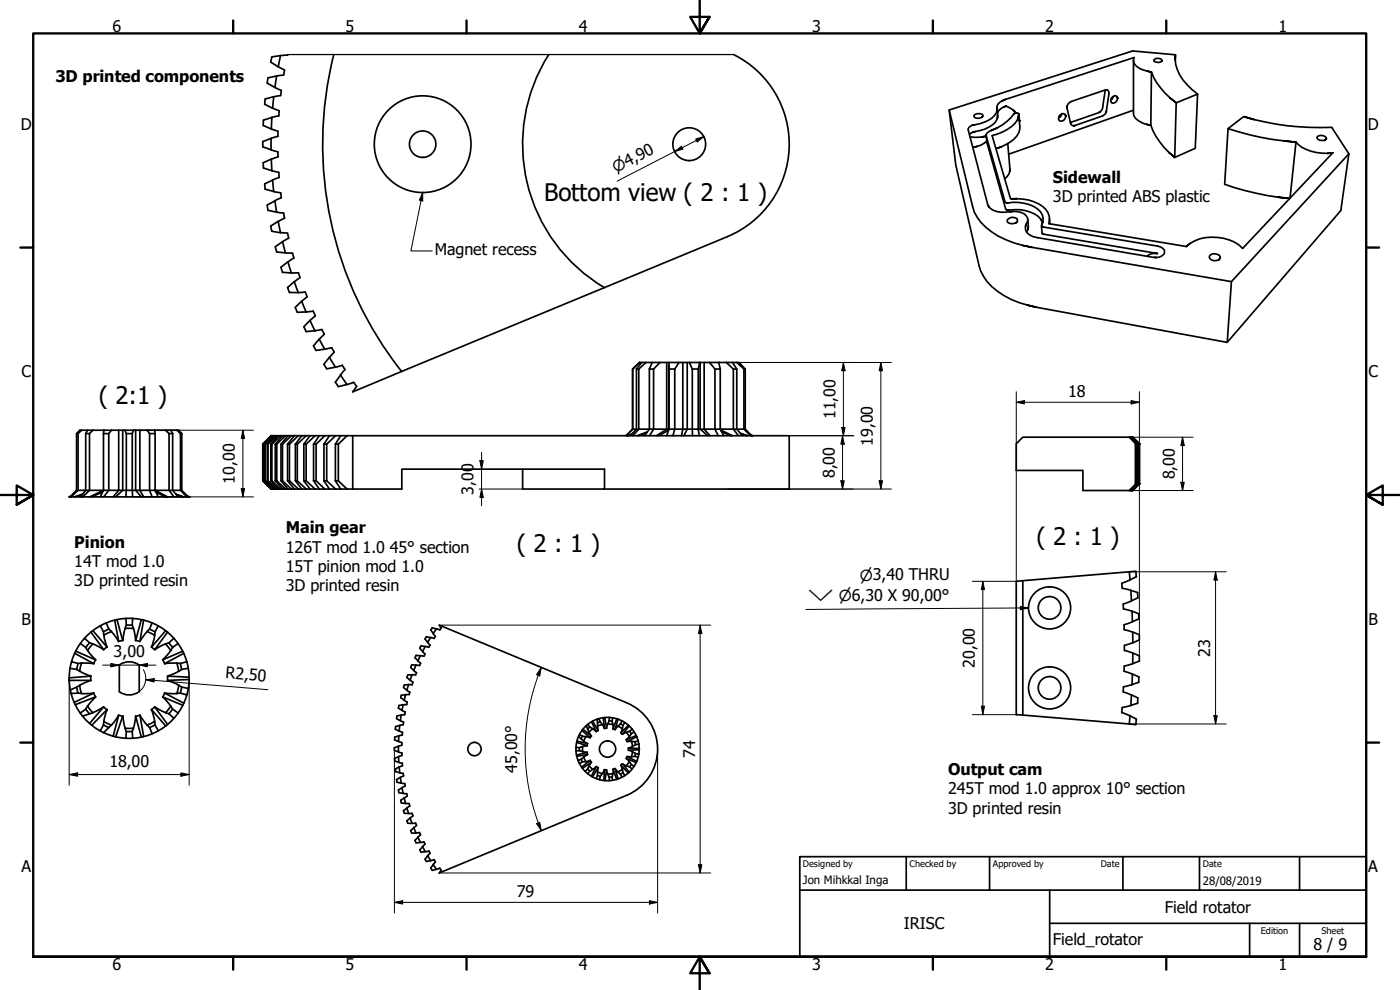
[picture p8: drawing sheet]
<svg xmlns="http://www.w3.org/2000/svg" width="420mm" height="297mm" viewBox="0 0 420 297" stroke-linecap="round" stroke-linejoin="round" font-family="sans-serif">
<!-- layer: Visible (ISO) -->
<g fill="none" stroke="#000" stroke-width=".51">
<path d="M81.6 17.1l-.3 1.6 4.1 2.3M81.6 17.1l2.6-.4-.7 3.4M86.3 16.4l-2.1 .3M100.2 16.4a110 110 0 0 0 20.3 95.1M164.7 16.4a50 50 0 0 0 16.7 69.9M220.2 16.4a30 30 0 0 1 16.6 27.9 30 30 0 0 1-18.5 26.7M340.2 18.1v15.8a4.4 4.4 0 0 0 3.9 3.4l1.3 .3-1.3-.3M348.7 18.3l-.3 .2 .3-.5a1.68 1.68 0 0 0-2.4 .1 1.5 1.5 0 0 0 2.1 .4M352.7 17.9v-1.5a11.1 11.1 0 0 0 3.5 9l3.2 2.8M352.7 18.1v-1.7l-12.8-1.1-55 17.7 1.9 16.5 7 30.2a14.6 14.6 0 0 0 7.5 9 30 30 0 0 0 9.7 3.5l-2.6-.6M79.6 29.7l-.2 1.6 4.4 1.9-.1 1.6M80.4 23.4l-.2 1.6"/>
<path d="M81.4 38.7l.2-3.5-2.5 .9-.1 1.5 4.5 1.8-.1 1.5M82.2 29l-.4 3.5M82.2 29l-2.6 .7M82.5 26.3l1.9 .8M83 22.8l-.5 3.5-2.3-1.4M83.1 22.8l-2.6 .6M83.7 34.7l-2 .5M84.4 27.1l-.2 1.6-2 .3M85.1 22.5l-2.1 .3M85.4 21.1l-.3 1.5M284.9 33l7 29a14.6 14.6 0 0 0 7.7 8.9 31.9 31.9 0 0 0 10.2 3.3l-2.8-.6M291.8 37.6l.7-.1a1.89 1.89 0 0 0-1.9 1.5l5.8 22.3"/>
<path d="M292 39.7l.7-.2-1.4 .5-.3 .4M294.9 35l-.4 .3 .5-.6a1.85 1.85 0 0 0-2.7 0l.1 .4a2.06 2.06 0 0 0 2.1 .2M297.3 39.2a1.58 1.58 0 0 0-1.3 1.6v-.4M299.2 33.2v-.8a4.7 4.7 0 0 1-3.9 4.3l-2.8 .8M299.2 32.6l.2 2.1M299.3 35.4l.1-.7a3.9 3.9 0 0 1-2.7 3.5l-1.2 .6-2.8 .7M300.9 30.2l.9-.4a3.1 3.1 0 0 0-2.6 2.6M301.1 32.2l.8-.4a3.7 3.7 0 0 0-2.6 2.3M301.9 31.8l2.3 1.3 .7 .8-.7-.8M304.3 34.1a14.3 14.3 0 0 1-7 5.1l1.9-.8M304.5 34l-.2 .1 .2-.1a.95 .95 0 0 1 1.3 .2l.1 2v-.4M305.6 35.2l.2-1a5.4 5.4 0 0 1-3.4 4.6l-2.9 1.4-1.7 .5 5.5 19"/>
<path d="M305.9 36.1a5.5 5.5 0 0 1-2.7 6.5l-2.7 1.5-1.6 .5 1.6-.5M318.7 34.1l-.2 .6-.8 .6 .4-.3M319.7 34.4l.1 .4-.1-.4a1.27 1.27 0 0 0-1.7 .2 1.27 1.27 0 0 0 0 1.6 1.37 1.37 0 0 0 1.8-1.4M320.2 31.9v.5a1.94 1.94 0 0 1 1.2-1.9l10.2-3.5-.7 5.4-.4 .9-.8 .5 .4-.2M320.2 32.4l1.1 4.7a.97 .97 0 0 0 1.3 .5l-.4 .2M329.7 33.8l-8.5 3M331.9 33.8l.1-.5a1.86 1.86 0 0 1-1.1 1.5l-8.3 2.8M332.1 27h-.5a.88 .88 0 0 1 1 .2 .88 .88 0 0 1 .2 .9l-.8 5.2M334.2 28.9l-.8 1 .4-.3M335.3 29.1l.1 .4-.1-.4a1.12 1.12 0 0 0-1.3-.2 1.12 1.12 0 0 0-.6 1.1l.2 .8a1.34 1.34 0 0 0 1.8-1.3M340.2 33.1l-37.5 13.2M344.2 21.3l1.4 .3a8.4 8.4 0 0 1-5-2.3l-.4-.7 .2-1.3-38.6 12.5"/>
<path d="M351.2 29.4l1.8 1.4a21.1 21.1 0 0 1-7.4-9.2l-.2 16a22.1 22.1 0 0 0 7.2 9.6l-1.8-1.5M353 30.8l6.4-2.6-.7 16.3-6.1 2.7zM368.6 38.6l-1.1 16.7a83 83 0 0 0 19.5 4.2l-3.4-.3M368.6 38.6a84.5 84.5 0 0 0 20.3 4.1l-3.5-.4M373.3 35l-4.7 3.6M376.3 35.9l-3-.9a77.6 77.6 0 0 0 26.4 3.2l5.1 8-2.4 17-34.1 39.5-57.3-10.5M79.4 55.2l.2 1.6M79.6 56.8l2.6 .7M81.4 41.5v3.5M81.4 45l2 .6v1.5M81.4 47.8l.2 3.4M81.7 51.2l2 .5 .1 1.5"/>
<path d="M81.8 54l.3 3.5M82.2 57.5l2 .4 .2 1.5-1.9 .8M83.4 40.9l-4.5 1.6v1.5l2.5 .9M83.5 47.1l-4.5 1.7 .1 1.6 2.5 .8M83.8 53.2l-4.4 2M291.1 41.1l2.5 .1 2.4-.3-1.2 .2M296 40.7l.2 2.1 5.6 19.9 .8 .3h-.3M296 40.8l5.6 19.8 .9 .3h-.4M296.2 42.3a7.4 7.4 0 0 1-4.2 1.9l1.2-.3M302.5 43.1l.6 7.6M303 51.5l.1-.8a3.4 3.4 0 0 1-1.5 2.9M305.1 59.6l-1.8 .1a13.1 13.1 0 0 1 10.5 3.1 4.4 4.4 0 0 1 1 4.3l41.2 6.9"/>
<path d="M398.1 41.6l-.3 .4 .3-.4a1.63 1.63 0 0 0-2.9-.3 1.79 1.79 0 0 0 2.6 .7M398.4 46l1.6-.2a12.7 12.7 0 0 1-11.1-3.1l-1.7 16.7M400 45.8l-27.1 28.7a13.4 13.4 0 0 0-14.4-2.2l-2.5 1.7 1.1-.9M404.8 46.2l-35.2 38.3-59.8-10.3M81.6 69.4l-.3-1.6 2.2-1.4 .7 3.4M81.6 69.4l2.6 .4M83 63.7l-.5-3.5-2.3 1.3 .3 1.6 4.6 .8 .3 1.5-1.8 1M84.2 69.8l2.1 .1M84.8 72.5l.9 3.4M85.7 75.9h2.1l.4 1.5M86.3 70l.3 1.5M86.4 78.6l1 3.3"/>
<path d="M86.4 78.5l-2.1 1.7 .5 1.5 2.6 .2M86.7 71.4l-4.1 2.6 .4 1.6 2.7 .3M88.2 77.4l-1.8 1.2M218.4 71l-112.6 46.6 1.3-1.6M296.7 62l-.3-.7a4.7 4.7 0 0 0 5.2 2.4l1.2-.2M302.5 60.9a11.5 11.5 0 0 1 9.7 2.6 3.6 3.6 0 0 1 .4 4l.4-1M302.6 63a10.9 10.9 0 0 1 9.8 2.8l.5 .9-.5-.9M304 63.4l-1.2 .1a4.7 4.7 0 0 1 5.6 2v.8l-.3 .7M305.3 66.5l-.4 .4 .4-.4 .1-.5a1.84 1.84 0 0 0-3.1 .1v.5a2.22 2.22 0 0 0 2.6 .3M307.8 67.8l.3-.8a2.67 2.67 0 0 0 2.1 4l35.9 6.2M308.5 65.8l.1 2.3M308.5 68.6l.1-.5-.5 1.5"/>
<path d="M312.5 67.7l.2 2.2 .5 .4-.3-.1M312.6 67.5l.1 .5 .4 .1-.4-.1M313.1 68.1l34.3 5.7a1.86 1.86 0 0 1 1.9 2.4 3.2 3.2 0 0 1-3.2 1l.9 .1M313.2 70.3l34.1 5.8M315 65.5l.1 1.7M346.5 76l.8 .1a3.5 3.5 0 0 0-3.1 .8M366.2 77.5l-.4 .4 .4-.4a1.41 1.41 0 0 0-1.8-1.4l-1.3 .5-.2 .5a1.9 1.9 0 0 0 2.9 .8M88.3 84.5l1.2 3.3-2.6-.1M88.3 84.5l-2 1.8 .6 1.5M89.5 81.9h-2M89.5 87.8l2.1-.2 .6 1.5M89.6 81.8l.4 1.5-1.6 1.2"/>
<path d="M90.6 90.3l-2 1.9M92.2 89.1l-1.7 1.3 1.4 3.2-2.7 .1-.6-1.5M93 96.1l1.5 3.2-2.6 .2-.7-1.4zM94 93.3l-2.1 .3M94 93.3l.6 1.4-1.5 1.4M94.5 99.2l2.1-.3 .7 1.4M369.6 84.5l-1.3 18.2M97.2 109.3l.9 1.4 2.6-.5M97.4 100.3l-1.5 1.4M97.5 104.8l-1.7-3.1-1.7 2 .7 1.5M97.5 104.8l-2.6 .3M97.5 104.8l2-.5 .8 1.4-1.4 1.5 1.8 3"/>
<path d="M98.9 107.2l-1.7 2.1M100.6 114.7l.9 1.3 2.6-.6M100.7 110.2l2-.6 .8 1.3M102.2 112.5l1.9 2.9M102.2 112.5l-1.6 2.2M103.6 110.9l-1.4 1.6M104.2 115.4l1.9-.7 .9 1.2M189.9 110.7v18.1l-2 1.9 2-1.9h1.1v-18.1M191 110.7h.7M191.7 110.7v18.1h3.2v-18.1M192 108.8l-2.1 1.9M192.6 108.8l-1.6 1.9"/>
<path d="M193.9 108.8l-2.2 1.9M194.9 110.7h1.3M195.7 108.8l-.8 1.9M196.2 110.7v18.1h3.9l-3.1 1.9M198.1 108.8h-6.2l-2 1.9M198.1 108.8h2.7M198.1 108.8l-1.9 1.9M200.1 108.8v20h.6M200.7 109.7v19.1M200.8 108.8v20h1.7l-.6 1.9M200.8 108.8h3M200.8 110.7h1.7"/>
<path d="M202.5 110.7v18.1h2.4l-.4 1.9M203.8 108.8h3.1M203.8 108.8l-1.3 1.9M204.9 108.8v20h1.3l-1 1.9M206.2 108.8v20h1.6v1.9M206.9 108.8h3.1M206.9 108.8l.9 1.9M207.8 110.7v18.1h1.7l.4 1.9M207.8 110.7h1.7M209.5 110.7v18.1h.6M210 108.8h3M210 108.8l-.5 1.9"/>
<path d="M210.1 108.8v20M211.3 108.8v20h3.3l.9 1.9M213 108.8h2.7M213 108.8l1.6 1.9M214.6 110.7v18.1h1.6l1 1.9M214.6 110.7h1.6M215.7 108.8h2.3M215.7 108.8l.5 1.9M215.7 108.8h.1M216.2 110.7v18.1h3.9l1.5 1.9M218 108.8h3.8l1.8 1.9M218 108.8l2.1 1.9"/>
<path d="M219.8 108.8l1.3 1.9M220.1 110.7v18.1h1l1.7 1.9M220.1 110.7h1M221.1 110.7v18.1h2.2l1.9 1.9M221.1 108.8l2.2 1.9M223.3 110.7v18.1h.3l2 1.9M223.3 110.7h.3M223.6 110.7v18.1M23 130.1v17l-1.7 1.8M23 130.1h.4M23.4 130.1v17h-.4l-1.9 2h-.3l.5-.3M24.5 129.1l-1.1 1"/>
<path d="M25.7 130.1v17h-2.3l-2.3 2M25.7 130.1h1.2M26.3 129.1l-.6 1M26.9 130.1v17h4.2M27.9 129.1h3.2v.2M27.9 129.1l-1 1M27.9 129.1h-4l-.9 1M31.1 130.1h1.5M31.1 130.1v17M31.1 129.1h2.4M31.2 129.1l-.1 1M32.6 130.1v17h-1.5l-1 2h-2.5"/>
<path d="M33.5 129.1h4M33.5 129.1l-.9 1M35.6 129.1v18h-3l-1.5 2h-1M36.8 129.1v18h-1.2l-1.6 2h-2.9M37.5 129.1h2.6M37.5 129.1l.4 1M37.9 130.1v17h-1.1l-2.1 2h-.7M37.9 130.1h1.8M39.7 130.1v17h-1.8l-.1 2h-3.1M40.1 129.1h4M40.1 129.1l-.4 1M40.7 129.1v18h-1l.1 2h-2"/>
<path d="M42 129.1v18h-1.3l1.7 2h-2.6M44.1 129.1h2.3M44.1 129.1l.8 1M44.9 130.1v17h-2.9l1.1 2h-.7M44.9 130.1h1.6M46.4 129.1h3.3M46.4 129.1l.1 1M46.4 129.1v.2M46.5 130.1v17M49.7 129.1h4l.8 1M49.7 129.1l1 1M50.7 130.1v17h-4.2l3.8 2h-.6"/>
<path d="M50.7 130.1h1.1M51.2 129.1l.6 1M51.8 130.1v17M53.1 129.1l1.1 1M54.2 130.1v17h-2.4M54.2 130.1h.3M54.5 130.1v17M78.9 133.3v11M79 133.3v11M79 133.3h.1M79.1 133.3v11M79.4 133.3v11"/>
<path d="M79.4 133.3h.2M79.6 133.3v11M80.2 133.3v11M80.2 133.3h.3M80.5 133.3v11M81.3 133.3v11M81.3 133.3h.3M81.4 130.7l-2.5 2.6M81.5 130.7l-2.5 2.6M81.6 133.3v11M81.6 130.7l-2.5 2.6M81.9 130.7l-2.5 2.6"/>
<path d="M82.2 130.7l-2.6 2.6M82.5 130.7l-2.3 2.6M82.6 133.3v11M82.6 133.3h.5M83.1 133.3v11M83.1 130.7l-2.6 2.6M83.5 130.7l-2.2 2.6M84.2 130.7l-2.6 2.6M84.3 133.3v11M84.3 133.3h.5M84.8 133.3v11M84.8 130.7l-2.2 2.6"/>
<path d="M85.7 130.7l-2.6 2.6M86.3 133.3v11M86.3 133.3h.6M86.4 130.7l-2.1 2.6M86.9 133.3v11M87.4 130.7l-2.6 2.6M88.3 130.7l-2 2.6M88.6 133.3v11M88.6 133.3h.6M89.2 133.3v11M89.5 130.7l-2.6 2.6M90.6 130.7l-2 2.6"/>
<path d="M91.2 133.3v11M91.2 133.3h.7M91.9 133.3v11M91.9 130.7l-2.7 2.6M93 130.7l-1.8 2.6M94.1 133.3v11M94.1 133.3h.8M94.6 130.7l-2.7 2.6M94.9 133.3v11M95.8 130.7l-1.7 2.6M97.2 133.3v11M97.2 133.3h.8"/>
<path d="M97.5 130.7l-2.6 2.6M98 133.3v11M98.9 130.7l-1.7 2.6M100.6 133.3v11M100.6 133.3h.9M100.7 130.7l-2.7 2.6M101.5 133.3v11M102.2 130.7l-1.6 2.6M104.1 130.7h1.8v16M104.1 130.7h-22.8l-2.4 2.6M104.1 130.7l-2.6 2.6M105.9 130.7h131v16h-55.5"/>
<path d="M188.2 130.7l1.3-.3-1.2 .3M189.1 130.7l1.9-1.9h.7l-1.8 1.9M193.4 130.7l1.5-1.9h1.3l-1.3 1.9M194.2 129.7l-.2 .2-2.3 .8M194.2 129.6l-2.9 1.1M200.7 128.8l-.6 1.9M200.7 128.8l-.7 .7-2.3 1.2M210.1 128.8h1.2l1.8 1.9M210.1 128.8l2.3 1.9M216.3 129l3.5 1.7M216.3 129.2l.8 .6 2.2 .9M222.2 130l1.9 .7"/>
<path d="M222.2 130l2.1 .7M225.4 130.5l.5 .2zM338.9 131.2h-31.9l-2 1.9v8h20v6.1h13.9M338.9 131.2h1.1l1.9 1.9M338.9 131.2l1.8 1.8M339.2 131.2l1.9 1.9M339.4 131.2l2 1.9M339.6 131.2l1.9 1.9M339.7 131.2l2.1 1.9M340.7 133l.2 .1M340.7 133v12.3M340.9 133.1h.2"/>
<path d="M340.9 133.1v12M341.1 133.1v12M341.4 133.1h.1M341.4 133.1v12M341.5 133.1v12M341.8 133.1h.1M341.8 133.1v12M341.8 133.1l-1.9-1.9 2 1.9M341.9 133.1v12M21.1 149l-.3 .1M21.3 148.9l-.5 .2M22.6 149.1h1.5"/>
<path d="M24.8 148.3l-2.5 .8M24.8 148.3l-2.5 .8h-1M25.7 147.1h1.2l-2.1 2h-.7zM31 147.2a7.1 7.1 0 0 1-4.1 1.9M31.1 147.1l-4.2 2h-2.1M46.5 147.1h-1.6l.8 2h-2.6M46.5 147.1l1 2h-1.8M46.6 147.3l.8 .7 2.3 1.1h-2.2M51.8 147.1h-1.1l1.5 2h-1.9M51.8 147.1l1.7 2h-1.3M52.8 148.3l2.4 .8h-.3M52.8 148.3l2.1 .8h-1.4"/>
<path d="M54.5 147.1h-.3l1.9 2h-.9M54.5 147.1l2 2h-.4M56.5 149.1h.3l-.5-.2 .5 .2M78.9 144.3l2.5 2.4M79 144.3h.1M79 144.3l2.5 2.4M79.1 144.3l2.5 2.4M79.4 144.3h.2M79.4 144.3l2.5 2.4M79.6 144.3l2.6 2.4M80.2 144.3h.3M80.2 144.3l2.3 2.4"/>
<path d="M80.5 144.3l2.6 2.4M81.3 144.3h.3M81.3 144.3l2.2 2.4M81.6 144.3l2.6 2.4M82.6 144.3h.5M82.6 144.3l2.2 2.4M83.1 144.3l2.6 2.4M84.3 144.3h.5M84.3 144.3l2.1 2.4M84.8 144.3l2.6 2.4M86.3 144.3h.6M86.3 144.3l2 2.4"/>
<path d="M86.9 144.3l2.6 2.4M88.6 144.3h.6M88.6 144.3l2 2.4M89.2 144.3l2.7 2.4M91.2 144.3h.7M91.2 144.3l1.8 2.4M91.9 144.3l2.7 2.4M94.1 144.3h.8M94.1 144.3l1.7 2.4M94.9 144.3l2.6 2.4M97.2 144.3h.8M97.2 144.3l1.7 2.4"/>
<path d="M98 144.3l2.7 2.4M100.6 144.3h.9M100.6 144.3l1.6 2.4M101.5 144.3l2.6 2.4M156.8 140.8v5.9h24.6v-5.9h-60.8v5.9h-39.3l-2.4-2.4M340.7 145.3l-1.8 1.9h.3M340.9 145.1h.2M340.9 145.1l-.2 .2M341.1 145.1l-1.9 2.1M341.4 145.1h.1M341.4 145.1l-2 2.1M341.5 145.1l-1.9 2.1"/>
<path d="M341.8 145.1h.1M341.8 145.1l-2.1 2.1M341.8 145.1l-1.9 2.1 2-2.1M341.9 145.1l-1.9 2.1h-.8M305 174.4l2-.2v40.4l-2-.2zM336.8 176.5l4.6 1.3M338.9 171.6l-31.9 2.6M338.9 171.6l.2 2.4M339.1 174l-2.4 1 .1 1.5M339.4 177.2l.2 3.1M340.9 171.5l.1 1.6M340.9 171.4l-2 .2"/>
<path d="M341.1 173l-1.9 1M341.4 177.8l.1 1.6M341.5 179.4l-1.9 .9M21.5 198.6l1.9 .5 1.1-.2M21.5 198.5l-.5 2M22.4 196l5.7 3.1M22.7 195.4l-1.2 3.1M22.7 195.4l6 2.6M23.4 199.1l-.4 1.8M24.1 193.1l1.6 1.1 .6 1M25.3 191.5l1.6 1.3 1 .4M26.3 195.2l2.4 2.8"/>
<path d="M26.9 192.9l-1.2 1.4M27.3 189.7l3.8 5.2M27.9 189.2l4.2 5M28.1 199.2l-3.6-.2-.6 2.4M28.7 198l-.6 1.1M30.1 187.8l1 1.7M31.1 189.5l.3 2.3 .8 2.4M31.1 190.6l2.3-1.1 2.2 3M31.9 186.9l.7 1.8 .9 .8M31.9 186.9a18 18 0 0 0-9.2 8.5M32.1 194.1l-1 .8-3.2-1.7-1.6 2M32.7 188.8l-1.7 .8"/>
<path d="M34.4 186.1l-2.5 .8M34.4 186l1.2 6.5M35.1 185.9l-.7 .2M35.1 185.9l1.7 6.3M35.1 185.9l3.9-.4 3.4 .4M35.8 199.5a5 5 0 0 1 6 0M35.8 199.5v8a5 5 0 0 0 6 0v-8M36.8 192.2l-1.2 .3M37.6 188.6l-.7 3.6M37.8 185.5l.1 2.1M37.9 187.6h1.8M37.9 187.6l-.4 1h2.5"/>
<path d="M39.7 187.6l.4 1M39.8 185.5l-.1 2.1M42.4 185.9l-1.7 6.3M42.4 185.9l.7 .2M43.1 186l-1.1 6.5-1.3-.3-.7-3.6M43.1 186.1l2.6 .8M44.9 188.8l1.6 .8M45.4 194.1l1 .8M45.7 186.9l-.8 1.8-.8 .8M45.7 186.9l2.2 1.1 1.8 1.2M46.4 190.6l-2.3-1.1-2.1 3M46.5 189.5l-.3 2.3-.8 2.4"/>
<path d="M47.5 187.8l-1 1.7M48.9 198l.5 1.1M49.7 193.2l1.6 2-2.5 2.8M49.7 193.2l-3.2 1.7M49.7 189.2l.6 .5M49.7 189.2l-4.2 5M50.3 189.7l2.7 2.8 1.8 2.9M50.3 189.7l-3.9 5.2M50.7 192.9l1.1 1.4M52.2 191.5l-1.5 1.3-1 .4M53.5 193.1l-1.7 1.1-.6 1M54.1 199.1l.4 1.8"/>
<path d="M54.8 195.4l1.3 3.2M54.9 195.4l-6.1 2.6M55.2 196l-5.8 3.2 3.7-.2 .5 2.5M56.1 198.6l.4 1.9M56.1 198.6l-1.9 .5-1.1-.2M124.9 196.6l-.4 .7 1 1M124.9 199.6l-1.4-.1-.2 .8 1.7 1.6M124.9 196.6l1.3 .2M125.4 198.3l.8 .7-.3 .7M125.9 199.7l-1-.1-.7 1.6M126.8 195.5l.8 .7M127.6 196.2l-.4 .7-1-.2-.8 1.6"/>
<path d="M127.6 194l-.8 1.5M128 191.1l1.3 .2M128 191l-.5 .7M128.4 192.8l.7 .8M128.7 194.2l-2.3-.4-.4 .7 .9 1M129.1 193.5l-.4 .7M130 190.2l.7 .8-.4 .6M130.3 191.6l-1-.3-1 1.4-.7-.9M131 188.7l-1 1.4M131 188.7l-1.3-.3-.3 .4-.1 .2 .7 1.1M131 188.7l1 .3M131.8 187.6l.6 .8-.4 .6"/>
<path d="M131.8 187.6l56.3 23.3a15 15 0 0 1 9.3 13.8 15 15 0 0 1-9.3 13.9l-56.3 23.3 .6-.8-.4-.6M337.1 181.2l.1 1.5M337.2 182.7l4.5 1.4 .1 1.6-1.9 .8-.2-3.1M337.3 187.4l.1 1.5 2.5 .7M337.4 193.7v1.5M337.5 195.1l4.4 1.7M339.6 180.3l-2.5 .9M339.9 186.6l-2.5 .8M339.9 189.7l2 .7M339.9 189.7l.1 3.1M340 196l-.1 3.1-2.5 .8-.1 1.5M340 192.8l-2.5 .8"/>
<path d="M341.9 190.5v1.5M341.9 196.8v1.6M341.9 192l-1.9 .8M341.9 198.4l-2 .7M20.8 204.1l6.5 .1-2.3 .8-3.9 2M20.8 203.4v.8M20.8 204.2l.5 3.9M21 200.5l2 .3 2 1.2 2.3 .8M21 200.5l-.2 2.9M21.3 208.1l1 2.7M22.3 210.8a18 18 0 0 0 5.2 6.8M22.6 211.4l6.1-2.3-2.4 2.8"/>
<path d="M23 206.2l.4 1.8M23.4 207.9l-2.1 .2M23.4 207.9l1.1 .2M23.9 205.6l.6 2.5M25.7 212.8l-1.6 1.1M25.7 212.8l1.2 1.4M26.3 211.9l1.6 2 3.2-1.8 1 .8-4.5 4.7M26.3 211.8l-.6 1M26.9 214.2l-2.1 .7M27.3 202.9v1.3M27.3 202.9l-6.5 .5M27.5 217.6a18 18 0 0 0 14.9 3.6"/>
<path d="M27.9 213.9l-1 .3M28.1 207.9l-3.6 .2M28.7 209.1l-.6-1.2-5.8 2.8M31 217.5l1.7 .8M31.1 217.5l-1 1.8M31.1 219.8a18 18 0 0 0 4.5-5.2l-1.6 6.2M31.1 212.1l-4.2 4.9M31.1 216.5l2.3 1.1M32.2 212.9l-.8 2.3-.3 2.3M35.6 214.6l1.2 .3-2.1 6.1M36.9 214.8l.7 3.6M37.9 219.5h1.8"/>
<path d="M40 218.4l.7-3.6 1.3-.2 1.1 6.4M40 218.5h-2.5l.4 1-.1 2M40.1 218.5l-.4 1 .1 2M40.7 214.9l1.7 6.3M42 214.6l1.3 2 1.6 1.7 .8 1.8M45.4 212.9l1 3.5M45.5 212.9l4.2 4.9M46.4 216.5l-2.3 1.1M46.4 212.1l3.9 5.2M46.4 216.5l.1 1M46.4 212.1l-1 .8M46.5 212.1l3.2 1.7"/>
<path d="M46.5 217.5l-1.6 .8M46.5 217.5l1 1.8M48.8 209.1l2.5 2.8-1.6 2M48.8 209.1l6.1 2.5M49.4 207.9l3.6 .2M49.4 207.9l5.8 3.1M49.4 207.9l-.5 1.2M49.7 213.9l1 .3 1.5 1.3M50.3 217.4a18 18 0 0 1-7.9 3.8M50.3 204.2l2.3 .8 1.9 1.2M51.2 211.8l.6 1 1.7 1.1M51.8 212.8l-1.1 1.4"/>
<path d="M53.1 208.1l1.1-.2 1.9 .6M53.6 205.6l-.5 2.5M54.5 206.2l-.4 1.8M54.5 200.8l-1.9 1.2-2.3 .8M54.5 206.2l2 .4M54.8 211.7l-2.1 3.2-2.4 2.5M56.1 208.5l-1.3 3.2M56.5 206.6l-.4 1.9M56.5 200.5l-2 .3M56.5 200.5l.3 2.7M56.8 203.2l-.3 3.4M56.8 203.2l-6.5-.3v1.3"/>
<path d="M56.8 203.9l-6.5 .2M118.7 218l-.1 .8 1.2 .6M119.6 212.5l2 1.2M119.7 211.7l1.3-.3-.3 1.7M119.7 211.7l-.1 .8M119.8 219.4l.3 .1a.63 .63 0 0 1 .7 .6 .63 .63 0 0 1-.8 .6l-.3 .1M120 217.6l-.2 1.7M120 217.7l-1.3 .3M120.4 214.5l-.3 1.7M121.1 206.3l1.9 1.4-.2 .7M121.1 216.7l-.1 .7-1 .2M121.3 210.1l.9 .6"/>
<path d="M121.6 213.6l-.1 .8-2.4 .4-.1 .8 2.1 1.1M121.7 208.4l-.4 1.7-1-.8 .1-.7M121.8 208.5l-1.3 .1M122.1 203.2l1 .9M122.2 210.6l-.1 .8-1 .1M122.6 205.4l-.5 1.7M122.8 208.4h-1M123.1 204.1l.9 .6-.3 .7M123.7 202.5l-.6 1.6M123.7 205.4l-2.4 .1-.2 .8M123.7 202.4l1 .1M123.7 202.5h-1.3l-.3 .7"/>
<path d="M125 201.8l-.3 .7M174.7 219.2l-.8 1.2M174.9 218.8l2.6 2-.4 .5-2.4-2.1M175.9 217.7l-1.2 1.5M176 217.7l.8 2.1 .7 1.1M176.4 217.4l-.5 .3M176.4 217.3l.6 .9 1.9 1.3M177 218.2l-.7 .5M177.5 216.6l1.4 2.9M177.9 216.4l1.7 2.8-.3-1.3M177.9 216.4l-1.5 1M177.9 218.7l-1.2 1"/>
<path d="M179.2 215.8l.1 1M179.3 216.8v1.1M179.5 219.2l-.6 .3M179.7 215.6l-1.8 .8M179.7 215.6l.4 .9M180.1 216.6l-.8 .2M180.1 216.5l.7 .9M180.8 217.4l-1.5 .5M180.8 217.4l.6 1.2 .6-.1M181 215.4l.4 3.2M181.5 215.3l.6 3.2M182.3 217.2l1.6 .2"/>
<path d="M182.3 217.3l-.3 1.2M182.8 216.3l.9 .1M182.8 215.3l2.6 .5M182.8 215.3l-3.1 .3M182.9 215.3l-.1 1-.4 1M183.8 215.4l-.1 .9 .3 2.4M185.1 215.7l-1.1 3 .6 .2 .9-3.1M185.4 217.9l1.4 .8M185.4 217.9l-.8 1M185.4 215.8l2.1 1M186.2 217.2l.8 .4M186.3 219.9l.5 .4"/>
<path d="M186.7 216.3l-.5 .9-.8 .7M186.8 218.7l-.5 1.2M187.5 216.8l1.3 1M187.5 216.8l-.5 .8-.2 1.1M188.6 217.6l-2.3 2.3M188.8 217.8l.9 1M188.8 217.8l-2 2.5M188.9 219.4l.6 .7M189.7 218.8l1.2 1.9M189.7 218.8l-1.7 1M190.3 219.6l-.8 .5-.7 .9M307 214.6l33.9 2.7"/>
<path d="M336.7 213.8l2.4 1M336.8 212.3l-.1 1.5M337.4 201.4l2.4 .9-.1 3.1M339.6 208.6l-.2 3.1M339.7 205.4l-2.5 .7-.1 1.5 4.4 1.8M339.9 202.2l1.9 .9M341 215.8l-.1 1.6M341.1 215.8l-2-1-.2 2.5M341.4 211l-4.6 1.3M341.5 209.5l-.1 1.5M341.8 203.2l-.1 1.5-2 .7M118.4 222l2.3 .8-.1 .8"/>
<path d="M118.7 231.5l1.3 .4M119 233.9l.1 .8 2.4 .4M119.6 237l.1 .8M119.6 225.7l1 .2M119.6 227l.1 1.7M119.6 227l-1.2 .5 .1 .8 1.5 .5a.61 .61 0 0 1 .8 .6 .61 .61 0 0 1-.7 .6l-.3 .1M119.6 223.9l-1.2 .4v.6v.2l1.2 .5M119.7 237.9l1.3 .1M119.7 220.7l-.1 1.8M119.8 220.8l-1.3 .4-.1 .7M119.8 230.1l.1 1.3a.87 .87 0 0 0 1.1 .7l.1 .7M119.8 230.1l-1.2 .6 .1 .8"/>
<path d="M120.1 233.2l.3 1.7M120.2 233.2l-1.2 .7M120.6 225.9v.8l-.9 .3M120.6 223.6l-1 .3v1.7M120.6 236.3l.4 1.7M121.1 238.1h.2a.61 .61 0 0 1 .9 .4 .61 .61 0 0 1-.6 .8l-.3 .1M121.1 232.8l-.9 .4M121.3 239.4l.4 1.7M121.3 239.4l-1.1 .7 .2 .8M121.5 235.1l.1 .7-2 1.2M172.9 225.3l1-.1 2.3 .5M172.9 224.3h1"/>
<path d="M173.1 222.8a9.5 9.5 0 0 0 .4 5.3M173.1 222.7l3.1 1.1-2.3 .5M173.2 222.4l-.1 .4M173.2 222.4l3.1 .7-.1 .7M173.5 228.1l.4 1M173.7 221l.7 .7M173.9 224.3v.9M173.9 229.1l.7 1.1M173.9 220.4l-.7 2M173.9 220.5l.9 .4M174.4 227.8l.4 .8M174.4 221.7l2 1.5"/>
<path d="M174.6 230.2l1 1.3M174.8 220.9l-.4 .8M174.8 228.6l-.9 .5M174.8 220.9l1.1 .1M174.9 224v1.5M175.2 227.1l.6 1.4M175.3 227.1l-.9 .7-.9 .3M175.6 231.5l.8 .6M175.8 221l-.6 1.4M175.9 228.5l-1.1 .1M175.9 221l1.3 .4M176.2 225.7l.1 .7-3.2 .5"/>
<path d="M176.2 225.7l-3.2 .9M176.3 230.7l-.7 .7M176.3 230.7l.7 .6M176.4 226.4l-1.1 .7M176.4 232.1l2.5 1.5M176.7 229.8l1.2 1M176.8 229.8l-.5 .9M176.8 229.8l.7-1.1-2.7 1.8M177.2 228.2l-1.3 .3M177.5 228.7l-.4-.6-2.5 2.1M177.8 233.1l1.8-2.8-.3 2.4-.4 .9M178 230.8l-1 .6-.6 .7"/>
<path d="M178.9 233.6l1 .3M178.9 230l-1 .9M179.3 231.6l1.5 .5M179.3 232.7l.8 .2M179.5 230.3l-.6-.3-1.4 2.9M179.9 233.9l1.3 .3M180.1 233l1.3-2.1 .6 .1-.5 3.2M180.1 233l-.2 .9M181.2 234.2h1.6M181.4 230.9l-.2 3.3M182 231l.3 1.2M182.4 232.3l.4 .9 .1 1"/>
<path d="M183.7 233.1l-.9 .1M183.8 234.1l-1 .1M183.9 232.1l-1.6 .2M184 232.1l-.3 1.1 .1 .9M184 230.8v1.3M184.6 230.6l-.6 .2 1.1 3.1M184.6 230.6l.9 3.1M184.6 230.6l.8 1M185.1 233.8l-1.3 .3M185.4 231.6l.8 .7 .5 .9M185.4 233.7l-.3 .1M186.3 229.6l.5 1.2"/>
<path d="M186.6 233.2l-1.2 .5M186.8 230.8l.2 1.1 .5 .8M186.8 229.2l-.5 .4 2.3 2.4M186.8 230.8l-1.4 .8M186.8 229.2l1.1 .6M186.8 220.3l1.1-.6 1 1.3M186.8 229.2l2 2.5M187 231.9l-.8 .4M187.5 232.7l-.9 .5M187.9 221.9l.3 .6 2.4 .1 .9-.3M187.9 229.8l1-1.3 .6 .9 .8 .5M188 229.8l1 .3 .7 .6"/>
<path d="M188 227.6l2.9 1.2M188 227.6l.9 .9M188.2 227l2.9 1.5M188.6 224.4v.7M188.6 225.1l1.2 .4M188.8 231.7l-1.3 1M188.9 221l-.9 .9M189.4 229.4l-.5 .7M189.5 227.1l-1.3-.1-.3 .6M189.5 222.4l.3 1.6 1-.6M189.7 230.7l-.9 1M189.8 225.5l1 .6 1 .1"/>
<path d="M189.8 224l-1.2 .5 3.3 .1M189.8 225.5l-.3 1.6M190.5 222.6l.2 .8M190.7 226.1l-.2 .8M190.9 228.8l-1.2 1.9M190.9 220.7l.6 1.6M190.9 220.7l-2.9 1.2M191.1 221l-2.9 1.5M191.5 227.2l-.6 1.6M191.5 222.3a9.5 9.5 0 0 1 0 4.9l-.9-.3-1.1 .2M191.8 223.3l-1 .1M191.9 225l-3.3 .1"/>
<path d="M120.5 240.9l1.5 .2a.62 .62 0 0 1 .9 .4 .62 .62 0 0 1-.6 .8l-1.2 1 .2 .7 2.4 .1M122.1 246.2l.3 .8h2.3M122.1 242.4l.5 1.7M123.1 245.4l.6 1.6M123.2 249.2l.3 .8M123.7 244l.2 .8-1.8 1.5M124.2 248.3l.5 1.2a.85 .85 0 0 0 1.2 .3l.3 .7M124.2 248.3l-.9 .9M124.7 246.9l.3 .8-.8 .6M124.9 249.9l-1.3 .1M125.4 251.2l.6 1.2a.9 .9 0 0 0 1.3 .2M125.5 251.2l-1 .9 .4 .8"/>
<path d="M126 255l.4 .7 2.3-.4M126.2 250.5l-.8 .7M126.2 252.8l-1.3 .1M126.9 254l-.9 1M127.2 252.6l.4 .7-.8 .7 .8 1.5M127.5 257.8l.5 .7 2.3-.6M128.3 256.7l.9 1.5M128.7 255.3l.3 .6M129.1 256l-1.5 1.8M130 259.4l.7 1.1a.9 .9 0 0 0 1.3 0M130 259.4l-.7 1.1M130.3 257.9l.4 .7"/>
<path d="M130.7 258.6l-.7 .8M129.3 260.4l.4 .7M131 260.8l-1.3 .4"/>
<circle cx="126.8" cy="43.3" r="4"/>
<circle cx="126.8" cy="43.3" r="14.5"/>
<circle cx="206.9" cy="43.3" r="4.9"/>
<circle cx="315" cy="182.4" r="6.3"/>
<circle cx="315" cy="182.4" r="3.4"/>
<circle cx="315" cy="206.4" r="6.3"/>
<circle cx="315" cy="206.4" r="3.4"/>
<circle cx="142.4" cy="224.7" r="2"/>
<circle cx="182.3" cy="224.7" r="2.44"/>
</g>
<g fill="#000">
<circle cx="305.9" cy="36.2" r=".25"/>
<circle cx="78.9" cy="133.3" r=".25"/>
<circle cx="341.9" cy="133.1" r=".25"/>
<circle cx="56.8" cy="149.1" r=".25"/>
<circle cx="78.9" cy="144.3" r=".25"/>
<circle cx="341.9" cy="145.1" r=".25"/>
</g>
<!-- layer: Visible Narrow (ISO) -->
<path d="M86.3 16.4h133.9" fill="none" stroke="#000" stroke-width=".38"/>
<!-- layer: Border (ISO) -->
<g fill="none" stroke="#000" stroke-width=".7">
<path d="M70 6.1v3.9M140 6.1v3.9M210 0v10l-2.9-4.9h5.8l-2.9 4.9 2.9-4.9M280 6.1v3.9M350 6.1v3.9M6.1 74.3h3.9M410 74.3h3.9M0 148.5h10l-5-2.8v5.7l5-2.9-5 2.9M420 148.5h-10l5-2.8v5.7l-5-2.9 5 2.9M6.1 222.8h3.9M410 222.8h3.9M10 287.1v-277.1h400v277.1h-400h400"/>
<path d="M70 287.1v3.8M140 287.1v3.8M212.9 292l-2.9-4.9 2.9 4.9h-5.8l2.9-4.9v9.9M280 287.1v3.8M350 287.1v3.8"/>
</g>
<!-- layer: Title (ISO) -->
<path d="M240 257h170v30.1h-170zM272 257v10.1M297 257v10.1M337 257v10.1M360 257v10.1M390 257v10.1M240 267.1h170M315 277h95M315 267.1v20M375 277v10.1M390 277v10.1" fill="none" stroke="#000" stroke-width=".51"/>
<!-- layer: Dimension (ISO) -->
<g fill="none" stroke="#000" stroke-width=".3">
<path d="M202.5 45.5l2-1.6 .5 .9zM208.8 41.7l2.4-.7-2 1.6zM211.2 41l-26 13.3M210 108.8h57.5M253.1 108.8l.5 2.4h-1zM253.1 108.8v21.9M264.4 108.8l.5 2.4h-1.1zM264.4 108.8v37.9M305 117.5v56.9h-13.2M341.9 117.5v79.3M40.1 129.1h36M72.9 129.1l.5 2.5h-1z"/>
<path d="M72.9 129.1v20M144 138.2h1l-.5 2.6zM144.5 135.7v16.1M236.9 130.7h19.4M252.6 128.3h1l-.5 2.4zM252.9 130.7l.5 2.6h-1.1zM252.9 130.7v16M305 120.7l2.5-.5v1zM305 120.7h36.9M338.9 131.2h19.2M339.5 120.2l2.4 .5-2.4 .5zM354.9 131.2l.5 2.5h-1z"/>
<path d="M354.9 131.2v16M39.8 149.1h36.3M72.4 146.6h1l-.5 2.5zM143.8 146.7h13M144.5 146.7l.5 2.6h-1zM218.4 146.7h49.1M252.3 144.3h1.1l-.5 2.4zM263.8 144.3h1.1l-.5 2.4zM338.9 147.2h19.2M354.4 144.7h1l-.5 2.5zM295 174.4l.5 2.5h-1zM295 174.4v40"/>
<path d="M338.9 171.6h29.1M364.8 171.6l.5 2.4h-1zM364.8 171.6v45.6M30.8 199.6h16M33.3 199.1l2.5 .5-2.5 .5zM41.8 199.6l2.5-.5v1zM131.8 187.6h81.5M210.1 187.6l.5 2.5h-1zM210.1 187.6v74.3M20.8 203.4v32.2M43 200.9a5 5 0 0 1-1.2 6.6M43.8 203.9l2.5-.3-.1 1z"/>
<path d="M43.8 203.9l36.6 3M56.8 203.9v31.7M161.6 202.6a64.3 64.3 0 0 0 .8 46.6M162.4 200.3l-.4 2.5-1-.4zM162.4 200.3l-.9 2.3M291.8 214.4h13.2M294.5 211.9h1l-.5 2.5zM338.9 217.2h29.1M364.3 214.7h1l-.5 2.5zM20.8 232.4l2.5-.5v1zM20.8 232.4h36M54.3 231.9l2.5 .5-2.5 .5z"/>
<path d="M118.4 224.3v49.6M197.4 224.8v49.1M161 247.1l1-.4 .4 2.5zM209.6 259.4h1l-.5 2.5zM118.4 270.7l2.4-.5v1.1zM118.4 270.7h79M131.8 261.9h81.5M194.9 270.2l2.5 .5-2.5 .6z"/>
</g>
<g fill="#000">
<path d="M202.5 45.5l2-1.6 .5 .9z" fill-rule="evenodd"/>
<path d="M208.8 41.7l2.4-.7-2 1.6z" fill-rule="evenodd"/>
<path d="M253.1 108.8l.5 2.4h-1z" fill-rule="evenodd"/>
<path d="M264.4 108.8l.5 2.4h-1.1z" fill-rule="evenodd"/>
<path d="M72.9 129.1l.5 2.5h-1z" fill-rule="evenodd"/>
<path d="M144 138.2h1l-.5 2.6z" fill-rule="evenodd"/>
<path d="M252.6 128.3h1l-.5 2.4z" fill-rule="evenodd"/>
<path d="M252.9 130.7l.5 2.6h-1.1z" fill-rule="evenodd"/>
<path d="M305 120.7l2.5-.5v1z" fill-rule="evenodd"/>
<path d="M339.5 120.2l2.4 .5-2.4 .5z" fill-rule="evenodd"/>
<path d="M354.9 131.2l.5 2.5h-1z" fill-rule="evenodd"/>
<path d="M72.4 146.6h1l-.5 2.5z" fill-rule="evenodd"/>
<path d="M144.5 146.7l.5 2.6h-1z" fill-rule="evenodd"/>
<path d="M252.3 144.3h1.1l-.5 2.4z" fill-rule="evenodd"/>
<path d="M263.8 144.3h1.1l-.5 2.4z" fill-rule="evenodd"/>
<path d="M354.4 144.7h1l-.5 2.5z" fill-rule="evenodd"/>
<path d="M295 174.4l.5 2.5h-1z" fill-rule="evenodd"/>
<path d="M364.8 171.6l.5 2.4h-1z" fill-rule="evenodd"/>
<path d="M41.8 199.6l2.5-.5v1z" fill-rule="evenodd"/>
<path d="M210.1 187.6l.5 2.5h-1z" fill-rule="evenodd"/>
<path d="M33.3 199.1l2.5 .5-2.5 .5z" fill-rule="evenodd"/>
<path d="M43.8 203.9l2.5-.3-.1 1z" fill-rule="evenodd"/>
<path d="M162.4 200.3l-.4 2.5-1-.4z" fill-rule="evenodd"/>
<path d="M294.5 211.9h1l-.5 2.5z" fill-rule="evenodd"/>
<path d="M364.3 214.7h1l-.5 2.5z" fill-rule="evenodd"/>
<path d="M20.8 232.4l2.5-.5v1z" fill-rule="evenodd"/>
<path d="M54.3 231.9l2.5 .5-2.5 .5z" fill-rule="evenodd"/>
<path d="M161 247.1l1-.4 .4 2.5z" fill-rule="evenodd"/>
<path d="M209.6 259.4h1l-.5 2.5z" fill-rule="evenodd"/>
<path d="M118.4 270.7l2.4-.5v1.1z" fill-rule="evenodd"/>
<path d="M194.9 270.2l2.5 .5-2.5 .6z" fill-rule="evenodd"/>
</g>
<!-- layer: Symbol (ISO) -->
<path d="M126.9 57.7v2.6l-1-.2zM126.9 57.7l-3.6 17.6h6.4M306.2 182l2.5 .4-2.5 .5zM308.7 182.4l-66.8 .5" fill="none" stroke="#000" stroke-width=".3"/>
<g fill="#000">
<path d="M126.9 57.7v2.6l-1-.2z" fill-rule="evenodd"/>
<path d="M306.2 182l2.5 .4-2.5 .5z" fill-rule="evenodd"/>
</g>
<g font-size="7.2">
<text x="163.3" y="60.2">Bottom view ( 2 : 1 )</text>
<text x="29.7" y="121.1">( 2:1 )</text>
<text x="155.1" y="165.6">( 2 : 1 )</text>
<text x="311" y="163.5">( 2 : 1 )</text>
</g>
<g font-size="4.8">
<text x="33.7" y="9.6">6</text>
<text x="103.7" y="9.6">5</text>
<text x="173.7" y="9.6">4</text>
<text x="243.7" y="9.6">3</text>
<text x="313.7" y="9.6">2</text>
<text x="383.7" y="9.6">1</text>
<text x="16.6" y="24.8">3D printed components</text>
<text x="6.2" y="38.9">D</text>
<text x="410.5" y="38.9">D</text>
<text x="316" y="55">Sidewall</text>
<text x="316" y="60.8">3D printed ABS plastic</text>
<text x="130.5" y="76.6">Magnet recess</text>
<text x="6.4" y="113.1">C</text>
<text x="410.7" y="113.1">C</text>
<text x="320.5" y="119.1">18</text>
<text x="250.8" y="125.7" transform="rotate(-90 250.8 125.7)">11,00</text>
<text x="261.9" y="133.7" transform="rotate(-90 261.9 133.7)">19,00</text>
<text x="250.5" y="143.4" transform="rotate(-90 250.5 143.4)">8,00</text>
<text x="352.6" y="143.8" transform="rotate(-90 352.6 143.8)">8,00</text>
<text x="70.5" y="145.1" transform="rotate(-90 70.5 145.1)">10,00</text>
<text x="142.1" y="148.4" transform="rotate(-90 142.1 148.4)">3,00</text>
<text x="85.8" y="160">Main gear</text>
<text x="22.3" y="164.4">Pinion</text>
<text x="85.8" y="165.8">126T mod 1.0</text>
<text x="117" y="165.8">45° section</text>
<text x="22.3" y="170.2">14T mod 1.0</text>
<text x="85.8" y="171.6">15T pinion mod 1.0</text>
<text x="22.3" y="175.9">3D printed resin</text>
<text x="85.8" y="177.3">3D printed resin</text>
<text x="6.4" y="187.4">B</text>
<text x="410.7" y="187.4">B</text>
<text x="34.1" y="197.2">3,00</text>
<text x="363.2" y="197" transform="rotate(-90 363.2 197)">23</text>
<text x="67.6" y="203.4" transform="rotate(5 67.6 203.4)">R2,50</text>
<text x="292.6" y="200.4" transform="rotate(-90 292.6 200.4)">20,00</text>
<text x="208.6" y="227.4" transform="rotate(-90 208.6 227.4)">74</text>
<text x="32.8" y="230">18,00</text>
<text x="155.2" y="231.9" transform="rotate(-90 155.2 231.9)">45,00°</text>
<text x="284.5" y="232.6">Output cam</text>
<text x="284.5" y="238.4">245T mod 1.0 approx 10° section</text>
<text x="284.5" y="244.1">3D printed resin</text>
<text x="6.4" y="261.7">A</text>
<text x="410.7" y="261.7">A</text>
<text x="155.1" y="269.2">79</text>
<text x="349.6" y="273.9">Field rotator</text>
<text x="271.3" y="278.8">IRISC</text>
<text x="316" y="283.5">Field_rotator</text>
<text x="394.2" y="285">8 / 9</text>
<text x="33.7" y="290.9">6</text>
<text x="103.7" y="290.9">5</text>
<text x="173.7" y="290.9">4</text>
<text x="243.7" y="290.9">3</text>
<text x="313.7" y="290.9">2</text>
<text x="383.7" y="290.9">1</text>
</g>
<g font-size="4.6">
<text x="184.8" y="51.9" transform="rotate(-27 184.8 51.9)">⌀4,90</text>
<text x="258" y="174.2">⌀3,40 THRU</text>
<text x="242.6" y="180.5">⌵ ⌀6,30 X 90,00°</text>
</g>
<g font-size="3.4">
<text x="241" y="265.4">Jon Mihkkal Inga</text>
<text x="361" y="265.5">28/08/2019</text>
</g>
<g font-size="2.7">
<text x="241" y="260.1">Designed by</text>
<text x="273" y="260.1">Checked by</text>
<text x="298" y="260.1">Approved by</text>
<text x="330.3" y="260">Date</text>
<text x="361" y="260">Date</text>
<text x="378.4" y="280.1">Edition</text>
<text x="396.6" y="280.1">Sheet</text>
</g>
</svg>
